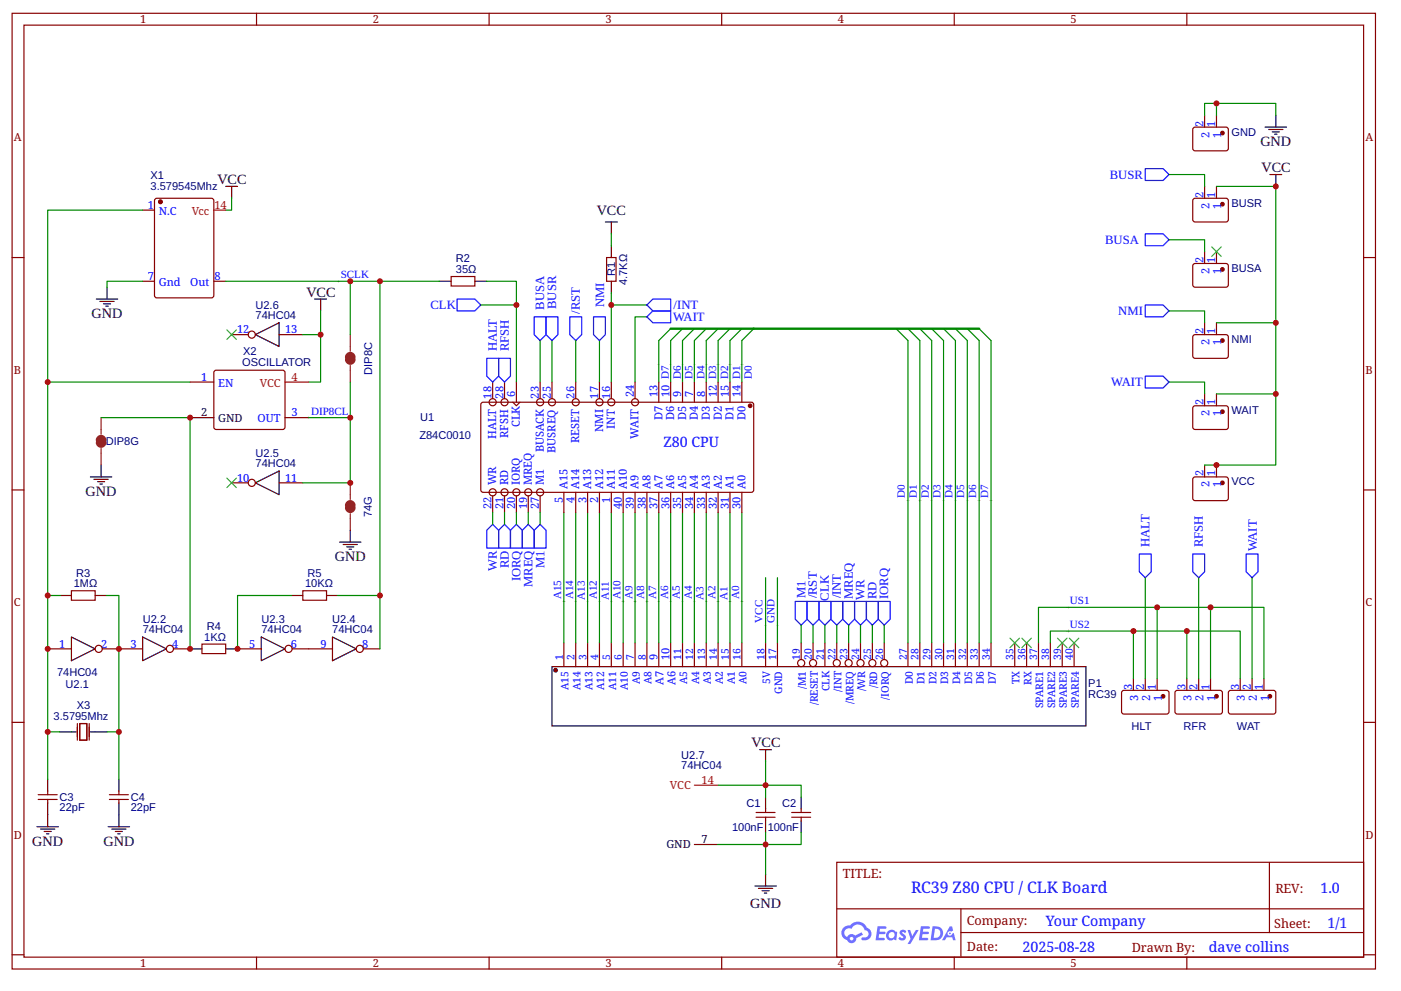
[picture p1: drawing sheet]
<svg xmlns="http://www.w3.org/2000/svg" width="297mm" height="210mm" viewBox="0 0 297 210" stroke-linecap="round" stroke-linejoin="round" font-family="sans-serif">
<g fill="none" stroke="#800" stroke-width=".25">
<path d="M2.6 2.8h289v202.8h-289zM5.1 5.3h284v197.8h-284zM54.4 2.8v2.5M103.7 2.8v2.5M153 2.8v2.5M202.3 2.8v2.5M251.6 2.8v2.5M2.6 54.6h2.5M289.1 54.6h2.5M2.6 104h2.5M289.1 104h2.5M2.6 153.3h2.5"/>
<path d="M289.1 153.3h2.5M177.4 182.9h111.7v20.2h-111.7zM177.4 192.8h111.6M203.7 197.9h85.3M203.7 192.8v10.1M269.1 183v14.9M2.6 202.6h2.5M54.4 203.1v2.5M103.7 203.1v2.5M153 203.1v2.5M202.3 203.1v2.5M251.6 203.1v2.5"/>
<path d="M289.1 202.6h2.5"/>
</g>
<g fill="#58f">
<path d="M190.9 197.4l.5-.2 .4 .1 .3 .3-.2 .4a.33 .33 0 0 0-.3-.3 .33 .33 0 0 0-.3 .2v.1a.85 .85 0 0 1 .7 .6 .85 .85 0 0 1-.3 .9h-.6l-.6-.4 .3-.3 .5 .2 .2-.1v-.1a.87 .87 0 0 1-.6-1.4z"/>
<path d="M192.4 197.3h.6l.4 1.3 .8-1.3h.6l-1.8 3h-.6l.7-1.1z"/>
<path d="M186.1 196.5h1.6l.2 .2-.1 .3-1.2 .1-.1 .6h1l.3 .2-.3 .3h-1.1l-.1 .8h1.2l.1 .2-.1 .3h-1.9z"/>
<path d="M195.2 196.5h1.7l.2 .2-.1 .3-1.2 .1-.1 .6h1l.3 .2-.3 .3h-1.1l-.1 .8h1.2l.1 .2-.1 .3h-1.9z"/>
<path d="M201.4 196.5h.5l.2 .9-.4 .3a.49 .49 0 0 0-.8 .1 .49 .49 0 0 0 .4 .7 .49 .49 0 0 0 .6-.4l.3-.2 .4 1.6h-.5l-.2-.6h-1.2l-.4 .6h-.6z"/>
<path d="M197.7 196.5l-.4 3h.9a1.5 1.5 0 0 0 1.8-1.5 1.5 1.5 0 0 0-1.8-1.5zM198.2 197.1a1.01 1.01 0 0 1 1.2 1.1 1.01 1.01 0 0 1-1.4 .8z"/>
<path d="M188.3 197.5a1.1 1.1 0 0 0-.3 1.6 1.1 1.1 0 0 0 1.6 .2l.4 .2 .2-1.6-.4-.3a1.01 1.01 0 0 0-1.5-.1zM188.3 198.4a.7 .7 0 0 1 1.4 0 .7 .7 0 0 1-1.4 0z"/>
<path d="M178.9 196.8a1.57 1.57 0 0 0 .7 2.7 1.01 1.01 0 0 0 1.2 .6 1.01 1.01 0 0 0 .8-1.1l1.4-.7-.3-.5-1.4 .7a1.02 1.02 0 0 0-1.7 .3 .99 .99 0 0 1-.5-1.4 .99 .99 0 0 1 1.4-.3 1.48 1.48 0 0 1 1.6-.9 1.48 1.48 0 0 1 1.3 1.2 .81 .81 0 0 1 .7 1 .81 .81 0 0 1-1.2 .5l-.3 .1v.3a1.39 1.39 0 0 0 2-.6 1.39 1.39 0 0 0-.8-1.9 2.18 2.18 0 0 0-3.7-.5l-.7 .2zM180.2 199.1a.38 .38 0 0 1 .7 0 .38 .38 0 0 1-.7 0z"/>
<circle cx="201.4" cy="198" r=".19"/>
</g>
<g fill="none" stroke="#080" stroke-width=".25">
<path d="M247.9 37h7.5v2.5M257.9 39.5h12.6v29M257.9 24.5v-2.6h12.6v2.6M257.9 21.9h-2.5v2.6M30.2 59.7h-7.5v1.2M30.2 44.6h-20.1v36.5M47.8 59.7h26.5M49.1 42.1v2.5h-1.3M80.6 59.7h-6.3v11.3M93.1 59.7h-12.5v66.6M103.2 59.7h6.3v5M129.6 49.6v2.5"/>
<path d="M247.9 50.9h7.5v2.5M64.2 71h3.8M68 66v15.1h-2.5M101.9 64.7h7.6v16.4M114.5 72.3v8.8M117 72.3v8.8M122.1 72.3v8.8M127.1 72.3v8.8M129.6 64.7h7.6M129.6 62.2v18.9M137.2 67.2h-2.6v13.9M142.2 69.7l-2.5 2.6v8.8"/>
<path d="M144.7 69.7l-2.5 2.6v8.8M147.2 69.7l-2.5 2.6v8.8M149.7 69.7l-2.5 2.6v8.8M152.3 69.7l-2.6 2.6v8.8M154.8 69.7l-2.5 2.6v8.8M157.3 69.7l-2.5 2.6v8.8M159.8 69.7l-2.5 2.6v8.8M190 69.7l2.5 2.6v64.1M192.5 69.7l2.5 2.6v64.1M195 69.7l2.5 2.6v64.1M197.5 69.7l2.6 2.6v64.1M200.1 69.7l2.5 2.6v64.1"/>
<path d="M202.6 69.7l2.5 2.6v64.1M205.1 69.7l2.5 2.6v64.1M207.6 69.7l2.5 2.6v64.1M247.9 66h7.5v2.5M257.9 68.5h12.6v15.1M21.4 88.6h18.9v49.1M40.3 81.1h-30.2v45.2M74.3 81.1v7.5h-8.8M74.3 88.6v13.8h-10.1M247.9 81.1h7.5v2.5M257.9 83.6h12.6v15.1h-15.1M104.5 108.7v2.5"/>
<path d="M107 108.7v2.5M109.5 108.7v2.5M112 108.7v2.5M114.5 108.7v2.5M119.5 108.7v27.7M122.1 108.7v27.7M124.6 108.7v27.7M127.1 108.7v27.7M129.6 108.7v27.7M132.1 108.7v27.7M134.6 108.7v27.7M137.2 108.7v27.7"/>
<path d="M139.7 108.7v27.7M142.2 108.7v27.7M144.7 108.7v27.7M147.2 108.7v27.7M149.7 108.7v27.7M152.3 108.7v27.7M154.8 108.7v27.7M157.3 108.7v27.7M12.6 126.3h-2.5v29h2.5M22.7 126.3h2.5v29h-2.5M61.7 126.3h-11.3v11.4M71.7 126.3h8.9v11.4"/>
<path d="M162.3 122.6v13.8M164.8 122.6v13.8M169.9 132.6v3.8M172.4 132.6v3.8M174.9 132.6v3.8M177.4 132.6v3.8M179.9 132.6v3.8M182.4 132.6v3.8M185 132.6v3.8M187.5 132.6v3.8M220.2 136.4v-7.5h25.1v15.1M222.7 136.4v-2.5h17.6v10.1"/>
<path d="M240.3 133.9h11.3v10.1M242.8 122.6v21.4M245.3 128.9h11.4v15.1M251.6 133.9h11.3v10.1M254.1 122.6v21.4M256.7 128.9h11.3v15.1M265.5 122.6v21.4M10.1 155.3v10M25.2 155.3v10M152.3 166.6h17.6v2.5M162.3 161.6v7.5M162.3 176.7v8.8"/>
<path d="M169.9 176.7v2.5h-17.6"/>
</g>
<g fill="none" stroke="#00f" stroke-width=".25">
<path d="M242.8 35.8h3.8l1.3 1.2-1.3 1.3h-3.8zM242.8 49.6h3.8l1.3 1.3-1.3 1.2h-3.8zM96.9 63.4h3.8l1.2 1.3-1.2 1.3h-3.8zM103.2 76h2.5v3.8l-1.2 1.3-1.3-1.3zM105.7 76h2.5v3.8l-1.2 1.3-1.3-1.3zM113.3 67.2h2.5v3.8l-1.3 1.3-1.2-1.3zM115.8 67.2h2.5v3.8l-1.3 1.3-1.2-1.3zM120.8 67.2h2.5v3.8l-1.2 1.3-1.3-1.3zM125.8 67.2h2.6v3.8l-1.3 1.3-1.3-1.3zM138.4 63.4h3.8v2.6h-3.8l-1.2-1.3zM138.4 66h3.8v2.5h-3.8l-1.2-1.3zM242.8 64.7h3.8l1.3 1.3-1.3 1.2h-3.8z"/>
<path d="M242.8 79.8h3.8l1.3 1.3-1.3 1.2h-3.8zM103.2 112.5l1.3-1.3 1.2 1.3v3.8h-2.5zM107 111.2l1.2 1.3v3.8h-2.5v-3.8zM108.2 112.5l1.3-1.3 1.2 1.3v3.8h-2.5zM112 111.2l1.3 1.3v3.8h-2.6v-3.8zM114.5 111.2l1.3 1.3v3.8h-2.5v-3.8zM241.6 117.5h2.5v3.8l-1.3 1.3-1.2-1.3zM252.9 117.5h2.5v3.8l-1.3 1.3-1.2-1.3zM264.2 117.5h2.5v3.8l-1.2 1.3-1.3-1.3zM168.6 127.6h2.5v3.8l-1.2 1.2-1.3-1.2zM171.1 127.6h2.5v3.8l-1.2 1.2-1.3-1.2zM173.6 127.6h2.6v3.8l-1.3 1.2-1.3-1.2z"/>
<path d="M176.2 127.6h2.5v3.8l-1.3 1.2-1.2-1.2zM178.7 127.6h2.5v3.8l-1.3 1.2-1.2-1.2zM181.2 127.6h2.5v3.8l-1.3 1.2-1.2-1.2zM183.7 127.6h2.5v3.8l-1.2 1.2-1.3-1.2zM186.2 127.6h2.5v3.8l-1.2 1.2-1.3-1.2z"/>
</g>
<g fill="none" stroke="#000" stroke-width=".25">
<path d="M47.8 39.5h2.6M49.1 39.5v2.6M268.2 27h4.6M269 27.5h3M269.2 37h2.6M269.7 28h1.6M270.2 28.5h.5M270.5 24.5v2.5M270.5 37v2.5M93.1 59.7h2.5M100.7 59.7h2.5M128.4 47.1h2.5"/>
<path d="M129.6 47.1v2.5M129.6 52.1v2.5M129.6 59.7v2.5M20.4 63.4h4.6M21.2 64h3M21.9 64.5h1.5M22.4 65h.5M22.7 60.9v2.5M54.1 71l5.1-2.5v5zM66.7 63.4h2.5M68 63.4v2.6M21.4 98.7v2.5"/>
<path d="M40.3 88.6h5M19.2 101.2h4.5M19.9 101.7h3M20.7 102.2h1.5M21.2 102.7h.5M54.1 102.4l5.1-2.5v5.1zM72 115h4.5M72.8 115.5h3M73.5 116h1.5M74 116.5h.5M74.3 112.5v2.5M12.6 126.3h2.5"/>
<path d="M15.1 135.1l5.1 2.6-5.1 2.5zM20.2 126.3h2.5M30.2 135.1l5.1 2.6-5.1 2.5zM40.3 137.7h2.5M47.8 137.7h2.6M55.4 135.1l5 2.6-5 2.5zM61.7 126.3h2.5M69.2 126.3h2.5M70.5 135.1l5 2.6-5 2.5zM12.6 155.3h3.5M19.2 155.3h3.5M117 141.4h113.2v12.6h-113.2z"/>
<path d="M161.1 159h2.5M162.3 159v2.6M7.8 175.4h4.6M8.6 175.9h3M9.4 176.4h1.5M9.9 176.9h.5M10.1 165.3v2.6M10.1 170.4v5M22.9 175.4h4.6M23.7 175.9h3M24.5 176.4h1.5M25 176.9h.5"/>
<path d="M25.2 165.3v2.6M25.2 170.4v5M147.2 179.2h5.1M162.3 169.1v2.5M162.3 174.1v2.6M169.9 169.1v2.5M169.9 174.1v2.6M160.1 188h4.5M160.8 188.5h3M161.6 189h1.5M162.1 189.5h.5M162.3 185.5v2.5"/>
</g>
<g fill="none" stroke="#800" stroke-width=".25">
<path d="M253.1 27h7.1l.2 .5v4.3l-.5 .2-6.8-.1-.2-.4v-4zM255.4 24.5v2.5M255.4 39.5v2.6M257.9 24.5v2.5M257.9 39.5v2.6M30.2 44.6h2.6M30.2 59.7h2.6M33 42.1h11.8l.5 .2v20.4l-.2 .4-11.8 .1-.5-.3v-20.3zM45.3 59.7h2.5M95.6 58.7h5.1v2h-5.1zM128.6 54.6h2v5.1h-2zM253.1 42.1h7.1l.2 .5v4.2l-.5 .3-6.8-.1-.2-.4v-4z"/>
<path d="M253.1 56h7.1l.2 .4v4.3l-.5 .2h-6.8l-.2-.5v-4zM255.4 53.4v2.5M257.9 53.4v2.5M45.6 78.6h14.6l.2 .4v11.9l-.5 .2h-14.3l-.3-.5v-11.6zM49.1 71h3.5M59.2 71h5M253.1 71.1h7.1l.2 .4v4.3l-.5 .2h-6.8l-.2-.5v-4zM255.4 68.5v2.5M257.9 68.5v2.5M40.3 81.1h5M60.4 88.6h5.1M102.2 85.4h57.4l.2 .4-.1 18.4-.4 .3-57.1-.1-.3-.4v-18.2z"/>
<path d="M104.5 81.1v3.5M107 81.1v3.5M108.7 85.3l.8 .8 .7-.8M109.5 81.1v4.2M114.5 81.1v3.5M117 81.1v3.5M122.1 81.1v3.5M127.1 81.1v3.5M129.6 81.1v3.5M134.6 81.1v3.5M139.7 81.1v4.2M142.2 81.1v4.2"/>
<path d="M144.7 81.1v4.2M147.2 81.1v4.2M149.7 81.1v4.2M152.3 81.1v4.2M154.8 81.1v4.2M157.3 81.1v4.2M253.1 86.2h7.1l.2 .4v4.3l-.5 .2h-6.8l-.2-.5v-4zM255.4 83.6v2.5M255.4 98.7v2.5M257.9 83.6v2.5M257.9 98.7v2.5M49.1 102.4h3.5"/>
<path d="M59.2 102.4h5M104.5 105.2v3.5M107 105.2v3.5M109.5 105.2v3.5M112 105.2v3.5M114.5 105.2v3.5M119.5 104.5v4.2M122.1 104.5v4.2M124.6 104.5v4.2M127.1 104.5v4.2M129.6 104.5v4.2M132.1 104.5v4.2"/>
<path d="M134.6 104.5v4.2M137.2 104.5v4.2M139.7 104.5v4.2M142.2 104.5v4.2M144.7 104.5v4.2M147.2 104.5v4.2M149.7 104.5v4.2M152.3 104.5v4.2M154.8 104.5v4.2M157.3 104.5v4.2M253.1 101.3h7.1l.2 .4v4.3l-.5 .2-6.8-.1-.2-.4v-4zM10.1 137.7h5"/>
<path d="M15.1 125.3h5.1v2h-5.1zM21.7 137.7h8.5M36.8 137.7h3.5M42.8 136.7h5v2h-5zM50.4 137.7h5M61.9 137.7h8.6M64.2 125.3h5v2h-5zM77 137.7h3.6M119.5 136.4v5M122.1 136.4v5M124.6 136.4v5M127.1 136.4v5"/>
<path d="M129.6 136.4v5M132.1 136.4v5M134.6 136.4v5M137.2 136.4v5M139.7 136.4v5M142.2 136.4v5M144.7 136.4v5M147.2 136.4v5M149.7 136.4v5M152.3 136.4v5M154.8 136.4v5M157.3 136.4v5"/>
<path d="M162.3 136.4v5M164.8 136.4v5M169.9 136.4v3.5M172.4 136.4v3.5M174.9 136.4v5M177.4 136.4v3.5M179.9 136.4v3.5M182.4 136.4v3.5M185 136.4v3.5M187.5 136.4v3.5M192.5 136.4v5M195 136.4v5"/>
<path d="M197.5 136.4v5M200.1 136.4v5M202.6 136.4v5M205.1 136.4v5M207.6 136.4v5M210.1 136.4v5M215.1 136.4v5M217.7 136.4v5M220.2 136.4v5M222.7 136.4v5M225.2 136.4v5M227.7 136.4v5"/>
<path d="M16.4 153.5v3.5M16.9 153.5h1.5v3.5h-1.5zM18.9 153.5v3.5M238 146.5h9.6l.3 .5-.1 4.3-.5 .2-9.3-.1-.2-.4v-4zM240.3 144v2.5M242.8 144v2.5M245.3 144v2.5M249.2 146.7l.4-.2h9.3l.3 .5-.1 4.3-.4 .2-9.3-.1-.3-.4zM251.6 144v2.5M254.1 144v2.5M256.7 144v2.5M260.5 146.7l.4-.2h9.3l.3 .5-.1 4.3-.4 .2-9.3-.1-.3-.4z"/>
<path d="M262.9 144v2.5M265.5 144v2.5M268 144v2.5M8.1 168.6h4M8.1 169.6h4M10.1 167.9v.7M10.1 169.6v.8M23.2 168.6h4M23.2 169.6h4M25.2 167.9v.7M25.2 169.6v.8M160.3 173.4h4"/>
<path d="M160.3 172.4h4M162.3 171.6v.8M162.3 173.4v.7M167.9 173.4h4M167.9 172.4h4M169.9 171.6v.8M169.9 173.4v.7"/>
<circle cx="53.4" cy="71" r=".75"/>
<circle cx="104.5" cy="85.3" r=".75"/>
<circle cx="107" cy="85.3" r=".75"/>
<circle cx="114.5" cy="85.3" r=".75"/>
<circle cx="117" cy="85.3" r=".76"/>
<circle cx="122.1" cy="85.3" r=".75"/>
<circle cx="127.1" cy="85.3" r=".75"/>
<circle cx="129.6" cy="85.3" r=".75"/>
<circle cx="134.6" cy="85.3" r=".75"/>
<circle cx="53.4" cy="102.4" r=".75"/>
<circle cx="104.5" cy="104.5" r=".75"/>
<circle cx="107" cy="104.5" r=".75"/>
<circle cx="109.5" cy="104.5" r=".76"/>
<circle cx="112" cy="104.5" r=".75"/>
<circle cx="114.5" cy="104.5" r=".75"/>
<circle cx="20.9" cy="137.7" r=".76"/>
<circle cx="36" cy="137.7" r=".75"/>
<circle cx="61.2" cy="137.7" r=".75"/>
<circle cx="76.3" cy="137.7" r=".75"/>
<circle cx="169.9" cy="140.7" r=".76"/>
<circle cx="172.4" cy="140.7" r=".75"/>
<circle cx="177.4" cy="140.7" r=".76"/>
<circle cx="179.9" cy="140.7" r=".75"/>
<circle cx="182.4" cy="140.7" r=".76"/>
<circle cx="185" cy="140.7" r=".75"/>
<circle cx="187.5" cy="140.7" r=".75"/>
</g>
<g fill="#000">
<path d="M71.7 59.4v.5zM71.5 59.7h.5z"/>
<path d="M139.7 77v.5zM139.4 77.3h.5z"/>
<path d="M142.2 77v.5zM141.9 77.3h.5z"/>
<path d="M144.7 77v.5zM144.5 77.3h.5z"/>
<path d="M147.2 77v.5zM147 77.3h.5z"/>
<path d="M149.7 77v.5zM149.5 77.3h.5z"/>
<path d="M152.3 77v.5zM152 77.3h.5z"/>
<path d="M154.8 77v.5zM154.5 77.3h.5z"/>
<path d="M157.3 77v.5zM157 77.3h.5z"/>
<path d="M65.5 88.4v.5zM65.2 88.6h.5z"/>
<path d="M192.5 106v.5zM192.3 106.2h.5z"/>
<path d="M195 106v.5zM194.8 106.2h.5z"/>
<path d="M197.5 106v.5zM197.3 106.2h.5z"/>
<path d="M200.1 106v.5zM199.8 106.2h.5z"/>
<path d="M202.6 106v.5zM202.3 106.2h.5z"/>
<path d="M205.1 106v.5zM204.8 106.2h.5z"/>
<path d="M207.6 106v.5zM207.3 106.2h.6z"/>
<path d="M210.1 106v.5zM209.9 106.2h.5z"/>
<path d="M119.5 127.3v.6zM119.3 127.6h.5z"/>
<path d="M122.1 127.3v.6zM121.8 127.6h.5z"/>
<path d="M124.6 127.3v.6zM124.3 127.6h.5z"/>
<path d="M127.1 127.3v.6zM126.8 127.6h.5z"/>
<path d="M129.6 127.3v.6zM129.4 127.6h.5z"/>
<path d="M132.1 127.3v.6zM131.9 127.6h.5z"/>
<path d="M134.6 127.3v.6zM134.4 127.6h.5z"/>
<path d="M137.2 127.3v.6zM136.9 127.6h.5z"/>
<path d="M139.7 127.3v.6zM139.4 127.6h.5z"/>
<path d="M142.2 127.3v.6zM141.9 127.6h.5z"/>
<path d="M144.7 127.3v.6zM144.5 127.6h.5z"/>
<path d="M147.2 127.3v.6zM147 127.6h.5z"/>
<path d="M149.7 127.3v.6zM149.5 127.6h.5z"/>
<path d="M152.3 127.3v.6zM152 127.6h.5z"/>
<path d="M154.8 127.3v.6zM154.5 127.6h.5z"/>
<path d="M157.3 127.3v.6zM157 127.6h.5z"/>
<path d="M162.3 132.4v.5zM162.1 132.6h.5z"/>
<path d="M164.8 132.4v.5zM164.6 132.6h.5z"/>
<path d="M226.5 128.6v.5zM226.2 128.9h.5z"/>
<path d="M226.5 133.6v.5zM226.2 133.9h.5z"/>
</g>
<g fill="#800" stroke="#800" stroke-width=".25">
<circle cx="159" cy="86.1" r=".38"/>
<circle cx="259.2" cy="72.3" r=".38"/>
<circle cx="259.2" cy="87.3" r=".38"/>
<circle cx="259.2" cy="43.3" r=".38"/>
<circle cx="259.2" cy="28.2" r=".38"/>
<circle cx="259.2" cy="102.4" r=".38"/>
<circle cx="246.6" cy="147.7" r=".38"/>
<circle cx="257.9" cy="147.7" r=".38"/>
<circle cx="259.2" cy="57.2" r=".38"/>
<circle cx="269.2" cy="147.7" r=".38"/>
<circle cx="34" cy="42.8" r=".38"/>
</g>
<circle cx="117.8" cy="142.2" r=".38" fill="#000" stroke="#000" stroke-width=".25"/>
<g fill="#000" stroke="#3c3" stroke-width=".25">
<path d="M256.9 52.4l2 2zM258.9 52.4l-2 2z"/>
<path d="M48.1 70l2 2zM50.1 70l-2 2z"/>
<path d="M48.1 101.4l2 2.1zM50.1 101.4l-2 2.1z"/>
<path d="M214.1 135.4l2.1 2zM216.2 135.4l-2.1 2z"/>
<path d="M216.7 135.4l2 2zM218.7 135.4l-2 2z"/>
<path d="M224.2 135.4l2 2zM226.2 135.4l-2 2z"/>
<path d="M226.7 135.4l2 2zM228.7 135.4l-2 2z"/>
</g>
<path d="M142.2 69.7h65.4" fill="none" stroke="#080" stroke-width=".5"/>
<path d="M45.3 44.6h2.5M60.4 81.1h5.1M147.2 166.6h5.1" fill="none" stroke="#f00" stroke-width=".25"/>
<path d="M73.8 76.3a.5 .5 0 0 0 .5 .5 .5 .5 0 0 0 .5-.5M73.8 75.8a.5 .5 0 0 1 .5-.5 .5 .5 0 0 1 .5 .5M20.9 93.9a.5 .5 0 0 0 .5 .5 .5 .5 0 0 0 .5-.5M20.9 93.4a.5 .5 0 0 1 .5-.5 .5 .5 0 0 1 .5 .5M73.8 107.7a.5 .5 0 0 0 .5 .5 .5 .5 0 0 0 .5-.5M73.8 107.2a.5 .5 0 0 1 .5-.5 .5 .5 0 0 1 .5 .5" fill="none" stroke="#8d2323" stroke-width="1.3"/>
<path d="M74.3 71v3.5M74.3 77.5v3.6M21.4 88.6v3.5M21.4 95.1v3.6M74.3 102.4v3.6M74.3 109v3.5" fill="none" stroke="#8d2323" stroke-width=".25"/>
<g fill="#c00">
<circle cx="129.6" cy="64.7" r=".63"/>
<circle cx="257.9" cy="98.7" r=".63"/>
<circle cx="270.5" cy="83.6" r=".63"/>
<circle cx="270.5" cy="68.5" r=".63"/>
<circle cx="240.3" cy="133.9" r=".63"/>
<circle cx="245.3" cy="128.9" r=".63"/>
<circle cx="270.5" cy="39.5" r=".63"/>
<circle cx="256.7" cy="128.9" r=".63"/>
<circle cx="251.6" cy="133.9" r=".63"/>
<circle cx="109.5" cy="64.7" r=".63"/>
<circle cx="162.3" cy="166.6" r=".63"/>
<circle cx="162.3" cy="179.2" r=".63"/>
<circle cx="25.2" cy="137.7" r=".63"/>
<circle cx="50.4" cy="137.7" r=".63"/>
<circle cx="80.6" cy="126.3" r=".63"/>
<circle cx="10.1" cy="126.3" r=".63"/>
<circle cx="10.1" cy="81.1" r=".63"/>
<circle cx="80.6" cy="59.7" r=".63"/>
<circle cx="40.3" cy="137.7" r=".63"/>
<circle cx="74.3" cy="59.7" r=".63"/>
<circle cx="40.3" cy="88.6" r=".63"/>
<circle cx="74.3" cy="88.6" r=".63"/>
<circle cx="68" cy="71" r=".63"/>
<circle cx="74.3" cy="102.4" r=".63"/>
<circle cx="10.1" cy="137.7" r=".63"/>
<circle cx="10.1" cy="155.3" r=".63"/>
<circle cx="25.2" cy="155.3" r=".63"/>
<circle cx="257.9" cy="21.9" r=".63"/>
</g>
<text font-size="3.4" fill="#00f" x="193.2" y="189.4">RC39 Z80 CPU / CLK Board</text>
<g font-size="3">
<text x="267.2" y="31">GND</text>
<text x="46.1" y="39">VCC</text>
<text x="267.5" y="36.5">VCC</text>
<text x="126.5" y="45.6">VCC</text>
<text x="65" y="62.9">VCC</text>
<text x="19.4" y="67.5">GND</text>
<text x="18.2" y="105.2">GND</text>
<text x="71" y="119">GND</text>
<text x="159.3" y="158.5">VCC</text>
<text x="6.8" y="179.4">GND</text>
<text x="21.9" y="179.4">GND</text>
<text x="159" y="192.7">GND</text>
</g>
<g font-size="3" fill="#00f">
<text x="140.6" y="94.8">Z80 CPU</text>
<text x="280" y="189.6">1.0</text>
<text x="221.8" y="196.4">Your Company</text>
<text x="281.5" y="196.9">1/1</text>
<text x="216.8" y="201.9">2025-08-28</text>
<text x="256.3" y="201.9">dave collins</text>
</g>
<g font-size="2.7" fill="#00f">
<text x="235.3" y="37.9">BUSR</text>
<text x="234.3" y="51.8">BUSA</text>
<text x="91.3" y="65.6">CLK</text>
<text x="115.4" y="65.7" transform="rotate(-90 115.4 65.7)">BUSA</text>
<text x="117.9" y="65.6" transform="rotate(-90 117.9 65.6)">BUSR</text>
<text x="128.1" y="65.2" transform="rotate(-90 128.1 65.2)">NMI</text>
<text x="142.8" y="65.6">/INT</text>
<text x="122.9" y="66.6" transform="rotate(-90 122.9 66.6)">/RST</text>
<text x="142.7" y="68.2">WAIT</text>
<text x="237.1" y="66.9">NMI</text>
<text x="105.3" y="74.5" transform="rotate(-90 105.3 74.5)">HALT</text>
<text x="107.8" y="74.5" transform="rotate(-90 107.8 74.5)">RFSH</text>
<text x="235.6" y="81.9">WAIT</text>
<text x="243.7" y="116.1" transform="rotate(-90 243.7 116.1)">HALT</text>
<text x="255" y="116.1" transform="rotate(-90 255 116.1)">RFSH</text>
<text x="266.5" y="116.9" transform="rotate(-90 266.5 116.9)">WAIT</text>
<text x="105.4" y="121.1" transform="rotate(-90 105.4 121.1)">WR</text>
<text x="107.9" y="120.5" transform="rotate(-90 107.9 120.5)">RD</text>
<text x="110.4" y="123.3" transform="rotate(-90 110.4 123.3)">IORQ</text>
<text x="112.9" y="124.5" transform="rotate(-90 112.9 124.5)">MREQ</text>
<text x="115.4" y="120.5" transform="rotate(-90 115.4 120.5)">M1</text>
<text x="170.8" y="126.9" transform="rotate(-90 170.8 126.9)">M1</text>
<text x="173.2" y="127" transform="rotate(-90 173.2 127)">/RST</text>
<text x="175.7" y="127.4" transform="rotate(-90 175.7 127.4)">CLK</text>
<text x="178.3" y="127" transform="rotate(-90 178.3 127)">/INT</text>
<text x="180.8" y="127.1" transform="rotate(-90 180.8 127.1)">MREQ</text>
<text x="183.3" y="127.2" transform="rotate(-90 183.3 127.2)">WR</text>
<text x="185.8" y="127.1" transform="rotate(-90 185.8 127.1)">RD</text>
<text x="188.3" y="127.1" transform="rotate(-90 188.3 127.1)">IORQ</text>
</g>
<g font-size="2.7" fill="#800">
<text x="178.7" y="186.2">TITLE:</text>
<text x="270.4" y="189.6">REV:</text>
<text x="205" y="196.3">Company:</text>
<text x="270.1" y="196.8">Sheet:</text>
<text x="205" y="201.8">Date:</text>
<text x="240" y="201.9">Drawn By:</text>
</g>
<g font-size="2.3" fill="#800">
<text x="29.7" y="5">1</text>
<text x="79" y="5">2</text>
<text x="128.4" y="5">3</text>
<text x="177.7" y="5">4</text>
<text x="227" y="5">5</text>
<text x="2.9" y="30">A</text>
<text x="289.5" y="30">A</text>
<text x="2.9" y="79.3">B</text>
<text x="289.5" y="79.3">B</text>
<text x="2.9" y="128.6">C</text>
<text x="289.5" y="128.6">C</text>
<text x="2.9" y="177.9">D</text>
<text x="289.5" y="177.9">D</text>
<text x="29.7" y="205.2">1</text>
<text x="79" y="205.2">2</text>
<text x="128.4" y="205.2">3</text>
<text x="177.7" y="205.2">4</text>
<text x="227" y="205.2">5</text>
</g>
<g font-size="2.3" fill="#00f">
<text x="255.1" y="26.8" transform="rotate(-90 255.1 26.8)">2</text>
<text x="256.4" y="29.2" transform="rotate(-90 256.4 29.2)">2</text>
<text x="257.7" y="26.8" transform="rotate(-90 257.7 26.8)">1</text>
<text x="258.9" y="29.2" transform="rotate(-90 258.9 29.2)">1</text>
<text x="255.1" y="41.9" transform="rotate(-90 255.1 41.9)">2</text>
<text x="257.7" y="41.9" transform="rotate(-90 257.7 41.9)">1</text>
<text x="31.3" y="44.3">1</text>
<text x="33.7" y="45.6">N.C</text>
<text x="256.4" y="44.3" transform="rotate(-90 256.4 44.3)">2</text>
<text x="258.9" y="44.3" transform="rotate(-90 258.9 44.3)">1</text>
<text x="31.3" y="59.4">7</text>
<text x="45.5" y="59.4">8</text>
<text x="72.3" y="59">SCLK</text>
<text x="255.1" y="55.8" transform="rotate(-90 255.1 55.8)">2</text>
<text x="256.4" y="58.1" transform="rotate(-90 256.4 58.1)">2</text>
<text x="257.7" y="55.8" transform="rotate(-90 257.7 55.8)">1</text>
<text x="258.9" y="58.1" transform="rotate(-90 258.9 58.1)">1</text>
<text x="33.7" y="60.7">Gnd</text>
<text x="40.3" y="60.7">Out</text>
<text x="50.3" y="70.7">12</text>
<text x="60.4" y="70.7">13</text>
<text x="255.1" y="70.9" transform="rotate(-90 255.1 70.9)">2</text>
<text x="257.7" y="70.9" transform="rotate(-90 257.7 70.9)">1</text>
<text x="256.4" y="73.2" transform="rotate(-90 256.4 73.2)">2</text>
<text x="258.9" y="73.2" transform="rotate(-90 258.9 73.2)">1</text>
<text x="42.6" y="80.8">1</text>
<text x="46.3" y="82.1">EN</text>
<text x="144.3" y="80.5" transform="rotate(-90 144.3 80.5)">D6</text>
<text x="146.8" y="80.5" transform="rotate(-90 146.8 80.5)">D5</text>
<text x="149.4" y="80.5" transform="rotate(-90 149.4 80.5)">D4</text>
<text x="159.4" y="80.5" transform="rotate(-90 159.4 80.5)">D0</text>
<text x="54.6" y="89.6">OUT</text>
<text x="61.8" y="88.4">3</text>
<text x="66" y="88">DIP8CL</text>
<text x="104.2" y="84.6" transform="rotate(-90 104.2 84.6)">18</text>
<text x="106.7" y="84.6" transform="rotate(-90 106.7 84.6)">28</text>
<text x="109.2" y="84.3" transform="rotate(-90 109.2 84.3)">6</text>
<text x="114.3" y="84.6" transform="rotate(-90 114.3 84.6)">23</text>
<text x="116.8" y="84.6" transform="rotate(-90 116.8 84.6)">25</text>
<text x="121.8" y="84.6" transform="rotate(-90 121.8 84.6)">26</text>
<text x="126.8" y="84.6" transform="rotate(-90 126.8 84.6)">17</text>
<text x="129.4" y="84.6" transform="rotate(-90 129.4 84.6)">16</text>
<text x="134.4" y="84.3" transform="rotate(-90 134.4 84.3)">24</text>
<text x="139.4" y="84.3" transform="rotate(-90 139.4 84.3)">13</text>
<text x="140.4" y="89.1" transform="rotate(-90 140.4 89.1)">D7</text>
<text x="141.9" y="84.3" transform="rotate(-90 141.9 84.3)">10 D7</text>
<text x="142.9" y="89.1" transform="rotate(-90 142.9 89.1)">D6</text>
<text x="144.5" y="84.3" transform="rotate(-90 144.5 84.3)">9</text>
<text x="145.5" y="89.1" transform="rotate(-90 145.5 89.1)">D5</text>
<text x="147" y="84.3" transform="rotate(-90 147 84.3)">7</text>
<text x="148" y="89.1" transform="rotate(-90 148 89.1)">D4</text>
<text x="149.5" y="84.3" transform="rotate(-90 149.5 84.3)">8</text>
<text x="150.5" y="89.1" transform="rotate(-90 150.5 89.1)">D3</text>
<text x="152" y="84.3" transform="rotate(-90 152 84.3)">12 D3</text>
<text x="153" y="89.1" transform="rotate(-90 153 89.1)">D2</text>
<text x="154.5" y="84.3" transform="rotate(-90 154.5 84.3)">15 D2</text>
<text x="155.5" y="89.1" transform="rotate(-90 155.5 89.1)">D1</text>
<text x="157" y="84.3" transform="rotate(-90 157 84.3)">14 D1</text>
<text x="158" y="89.1" transform="rotate(-90 158 89.1)">D0</text>
<text x="255.1" y="86" transform="rotate(-90 255.1 86)">2</text>
<text x="256.4" y="88.3" transform="rotate(-90 256.4 88.3)">2</text>
<text x="257.7" y="86" transform="rotate(-90 257.7 86)">1</text>
<text x="258.9" y="88.3" transform="rotate(-90 258.9 88.3)">1</text>
<text x="105.2" y="93.1" transform="rotate(-90 105.2 93.1)">HALT</text>
<text x="107.7" y="92.9" transform="rotate(-90 107.7 92.9)">RFSH</text>
<text x="110.2" y="90.6" transform="rotate(-90 110.2 90.6)">CLK</text>
<text x="115.3" y="96" transform="rotate(-90 115.3 96)">BUSACK</text>
<text x="122.8" y="94" transform="rotate(-90 122.8 94)">RESET</text>
<text x="127.9" y="91.7" transform="rotate(-90 127.9 91.7)">NMI</text>
<text x="130.4" y="90.9" transform="rotate(-90 130.4 90.9)">INT</text>
<text x="135.4" y="93.1" transform="rotate(-90 135.4 93.1)">WAIT</text>
<text x="117.8" y="96.1" transform="rotate(-90 117.8 96.1)">BUSREQ</text>
<text x="255.1" y="101.1" transform="rotate(-90 255.1 101.1)">2</text>
<text x="257.7" y="101.1" transform="rotate(-90 257.7 101.1)">1</text>
<text x="50.3" y="102.2">10</text>
<text x="60.4" y="102.2">11</text>
<text x="105.2" y="102.9" transform="rotate(-90 105.2 102.9)">WR</text>
<text x="107.7" y="102.9" transform="rotate(-90 107.7 102.9)">RD</text>
<text x="110.2" y="102.9" transform="rotate(-90 110.2 102.9)">IORQ</text>
<text x="112.8" y="102.9" transform="rotate(-90 112.8 102.9)">MREQ</text>
<text x="115.3" y="102.9" transform="rotate(-90 115.3 102.9)">M1</text>
<text x="119.3" y="106.8" transform="rotate(-90 119.3 106.8)">5</text>
<text x="120.3" y="103.7" transform="rotate(-90 120.3 103.7)">A15</text>
<text x="121.8" y="106.8" transform="rotate(-90 121.8 106.8)">4</text>
<text x="122.8" y="103.7" transform="rotate(-90 122.8 103.7)">A14</text>
<text x="124.3" y="106.8" transform="rotate(-90 124.3 106.8)">3</text>
<text x="125.3" y="103.7" transform="rotate(-90 125.3 103.7)">A13</text>
<text x="126.8" y="106.8" transform="rotate(-90 126.8 106.8)">2</text>
<text x="127.9" y="103.7" transform="rotate(-90 127.9 103.7)">A12</text>
<text x="129.4" y="106.8" transform="rotate(-90 129.4 106.8)">1</text>
<text x="130.4" y="103.7" transform="rotate(-90 130.4 103.7)">A11</text>
<text x="132.9" y="103.7" transform="rotate(-90 132.9 103.7)">A10</text>
<text x="135.4" y="103.7" transform="rotate(-90 135.4 103.7)">A9</text>
<text x="137.9" y="103.7" transform="rotate(-90 137.9 103.7)">A8</text>
<text x="140.4" y="103.7" transform="rotate(-90 140.4 103.7)">A7</text>
<text x="142.9" y="103.7" transform="rotate(-90 142.9 103.7)">A6</text>
<text x="145.5" y="103.7" transform="rotate(-90 145.5 103.7)">A5</text>
<text x="148" y="103.7" transform="rotate(-90 148 103.7)">A4</text>
<text x="150.5" y="103.7" transform="rotate(-90 150.5 103.7)">A3</text>
<text x="153" y="103.7" transform="rotate(-90 153 103.7)">A2</text>
<text x="155.5" y="103.7" transform="rotate(-90 155.5 103.7)">A1</text>
<text x="158" y="103.7" transform="rotate(-90 158 103.7)">A0</text>
<text x="191.9" y="105.7" transform="rotate(-90 191.9 105.7)">D0</text>
<text x="194.4" y="105.7" transform="rotate(-90 194.4 105.7)">D1</text>
<text x="196.9" y="105.7" transform="rotate(-90 196.9 105.7)">D2</text>
<text x="199.4" y="105.7" transform="rotate(-90 199.4 105.7)">D3</text>
<text x="201.9" y="105.7" transform="rotate(-90 201.9 105.7)">D4</text>
<text x="204.5" y="105.7" transform="rotate(-90 204.5 105.7)">D5</text>
<text x="207" y="105.7" transform="rotate(-90 207 105.7)">D6</text>
<text x="209.5" y="105.7" transform="rotate(-90 209.5 105.7)">D7</text>
<text x="256.4" y="103.4" transform="rotate(-90 256.4 103.4)">2</text>
<text x="258.9" y="103.4" transform="rotate(-90 258.9 103.4)">1</text>
<text x="104.2" y="108.1" transform="rotate(-90 104.2 108.1)">22</text>
<text x="106.7" y="108.1" transform="rotate(-90 106.7 108.1)">21</text>
<text x="109.2" y="108.1" transform="rotate(-90 109.2 108.1)">20</text>
<text x="111.7" y="108.1" transform="rotate(-90 111.7 108.1)">19</text>
<text x="114.3" y="108.1" transform="rotate(-90 114.3 108.1)">27</text>
<text x="131.9" y="108.1" transform="rotate(-90 131.9 108.1)">40</text>
<text x="134.4" y="108.1" transform="rotate(-90 134.4 108.1)">39</text>
<text x="136.9" y="108.1" transform="rotate(-90 136.9 108.1)">38</text>
<text x="139.4" y="108.1" transform="rotate(-90 139.4 108.1)">37</text>
<text x="141.9" y="108.1" transform="rotate(-90 141.9 108.1)">36</text>
<text x="144.5" y="108.1" transform="rotate(-90 144.5 108.1)">35</text>
<text x="147" y="108.1" transform="rotate(-90 147 108.1)">34</text>
<text x="149.5" y="108.1" transform="rotate(-90 149.5 108.1)">33</text>
<text x="152" y="108.1" transform="rotate(-90 152 108.1)">32</text>
<text x="154.5" y="108.1" transform="rotate(-90 154.5 108.1)">31</text>
<text x="157" y="108.1" transform="rotate(-90 157 108.1)">30</text>
<text x="119" y="127.2" transform="rotate(-90 119 127.2)">A15</text>
<text x="121.5" y="127.2" transform="rotate(-90 121.5 127.2)">A14</text>
<text x="124" y="127.3" transform="rotate(-90 124 127.3)">A13</text>
<text x="126.5" y="127.2" transform="rotate(-90 126.5 127.2)">A12</text>
<text x="129.1" y="127.3" transform="rotate(-90 129.1 127.3)">A11</text>
<text x="131.6" y="127.2" transform="rotate(-90 131.6 127.2)">A10</text>
<text x="134.1" y="127.2" transform="rotate(-90 134.1 127.2)">A9</text>
<text x="136.6" y="127.2" transform="rotate(-90 136.6 127.2)">A8</text>
<text x="139.1" y="127.2" transform="rotate(-90 139.1 127.2)">A7</text>
<text x="141.6" y="127.2" transform="rotate(-90 141.6 127.2)">A6</text>
<text x="144.2" y="127.2" transform="rotate(-90 144.2 127.2)">A5</text>
<text x="146.7" y="127.2" transform="rotate(-90 146.7 127.2)">A4</text>
<text x="149.2" y="127.3" transform="rotate(-90 149.2 127.3)">A3</text>
<text x="151.7" y="127.2" transform="rotate(-90 151.7 127.2)">A2</text>
<text x="154.2" y="127.3" transform="rotate(-90 154.2 127.3)">A1</text>
<text x="156.7" y="127.2" transform="rotate(-90 156.7 127.2)">A0</text>
<text x="226.9" y="128.2">US1</text>
<text x="12.6" y="137.4">1</text>
<text x="21.4" y="137.4">2</text>
<text x="27.7" y="137.4">3</text>
<text x="36.5" y="137.4">4</text>
<text x="52.8" y="137.4">5</text>
<text x="61.7" y="137.4">6</text>
<text x="67.9" y="137.4">9</text>
<text x="76.8" y="137.4">8</text>
<text x="161.7" y="132.1" transform="rotate(-90 161.7 132.1)">VCC</text>
<text x="164.2" y="132.1" transform="rotate(-90 164.2 132.1)">GND</text>
<text x="226.9" y="133.3">US2</text>
<text x="139.4" y="140.1" transform="rotate(-90 139.4 140.1)">9</text>
<text x="141.9" y="140.1" transform="rotate(-90 141.9 140.1)">10</text>
<text x="140.7" y="145.3" transform="rotate(-90 140.7 145.3)">A7</text>
<text x="143.2" y="145.3" transform="rotate(-90 143.2 145.3)">A6</text>
<text x="240.1" y="146.3" transform="rotate(-90 240.1 146.3)">3</text>
<text x="241.3" y="148.7" transform="rotate(-90 241.3 148.7)">3</text>
<text x="242.6" y="146.3" transform="rotate(-90 242.6 146.3)">2</text>
<text x="243.8" y="148.7" transform="rotate(-90 243.8 148.7)">2</text>
<text x="245.1" y="146.3" transform="rotate(-90 245.1 146.3)">1</text>
<text x="246.3" y="148.7" transform="rotate(-90 246.3 148.7)">1</text>
<text x="251.4" y="146.3" transform="rotate(-90 251.4 146.3)">3</text>
<text x="252.6" y="148.7" transform="rotate(-90 252.6 148.7)">3</text>
<text x="253.9" y="146.3" transform="rotate(-90 253.9 146.3)">2</text>
<text x="255.1" y="148.7" transform="rotate(-90 255.1 148.7)">2</text>
<text x="256.4" y="146.3" transform="rotate(-90 256.4 146.3)">1</text>
<text x="257.7" y="148.7" transform="rotate(-90 257.7 148.7)">1</text>
<text x="262.7" y="146.3" transform="rotate(-90 262.7 146.3)">3</text>
<text x="264" y="148.7" transform="rotate(-90 264 148.7)">3</text>
<text x="265.2" y="146.3" transform="rotate(-90 265.2 146.3)">2</text>
<text x="266.5" y="148.7" transform="rotate(-90 266.5 148.7)">2</text>
<text x="267.7" y="146.3" transform="rotate(-90 267.7 146.3)">1</text>
<text x="269" y="148.7" transform="rotate(-90 269 148.7)">1</text>
</g>
<g font-size="2.3" fill="#000080">
<text x="261.1" y="28.8">GND</text>
<text x="31.9" y="40.3">3.579545Mhz</text>
<text x="31.9" y="38">X1</text>
<text x="261.1" y="43.9">BUSR</text>
<text x="96.7" y="57.9">35Ω</text>
<text x="96.7" y="55.7">R2</text>
<text x="130.4" y="58.7" transform="rotate(-90 130.4 58.7)">R1</text>
<text x="261.1" y="57.7">BUSA</text>
<text x="54.2" y="65.5">U2.6</text>
<text x="133" y="60.5" transform="rotate(-90 133 60.5)">4.7KΩ</text>
<text x="54.2" y="67.7">74HC04</text>
<text x="51.4" y="77.7">OSCILLATOR</text>
<text x="51.5" y="75.4">X2</text>
<text x="261.1" y="72.8">NMI</text>
<text x="78.9" y="79.5" transform="rotate(-90 78.9 79.5)">DIP8C</text>
<text x="89.1" y="89.4">U1</text>
<text x="261.1" y="87.9">WAIT</text>
<text x="22.4" y="94.4">DIP8G</text>
<text x="88.9" y="93.2">Z84C0010</text>
<text x="54.2" y="99.2">74HC04</text>
<text x="54.2" y="96.9">U2.5</text>
<text x="261.1" y="103">VCC</text>
<text x="78.8" y="109.7" transform="rotate(-90 78.8 109.7)">74G</text>
<text x="15.6" y="124.6">1MΩ</text>
<text x="16.2" y="122.3">R3</text>
<text x="64.7" y="124.6">10KΩ</text>
<text x="65.2" y="122.3">R5</text>
<text x="30.3" y="134.4">74HC04</text>
<text x="30.3" y="132.1">U2.2</text>
<text x="43.3" y="135.9">1KΩ</text>
<text x="43.8" y="133.6">R4</text>
<text x="55.4" y="134.4">74HC04</text>
<text x="55.4" y="132.1">U2.3</text>
<text x="70.5" y="134.4">74HC04</text>
<text x="70.5" y="132.1">U2.4</text>
<text x="12.1" y="143.5">74HC04</text>
<text x="13.9" y="146">U2.1</text>
<text x="230.7" y="148.1">RC39</text>
<text x="230.7" y="145.8">P1</text>
<text x="11.4" y="152.8">3.5795Mhz</text>
<text x="16.3" y="150.4">X3</text>
<text x="239.9" y="154.9">HLT</text>
<text x="250.9" y="154.9">RFR</text>
<text x="262.3" y="154.9">WAT</text>
<text x="144.4" y="161">U2.7</text>
<text x="144.4" y="163.3">74HC04</text>
<text x="12.6" y="172.1">22pF</text>
<text x="12.6" y="169.9">C3</text>
<text x="27.7" y="172.1">22pF</text>
<text x="27.7" y="169.9">C4</text>
<text x="158.3" y="171.2">C1</text>
<text x="165.8" y="171.2">C2</text>
<text x="155.2" y="176.2">100nF</text>
<text x="162.8" y="176.2">100nF</text>
</g>
<g font-size="2.3" fill="#f00">
<text x="40.6" y="45.6">Vcc</text>
<text x="45.5" y="44.3">14</text>
<text x="55.1" y="82.1">VCC</text>
<text x="61.8" y="80.8">4</text>
<text x="142" y="167.4">VCC</text>
<text x="148.7" y="166.3">14</text>
</g>
<g font-size="2.3">
<text x="42.6" y="88.4">2</text>
<text x="46.3" y="89.6">GND</text>
<text x="141.3" y="179.9">GND</text>
<text x="148.7" y="178.9">7</text>
</g>
<g font-size="2.2" fill="#00f">
<text x="119.3" y="140.1" transform="rotate(-90 119.3 140.1)">1</text>
<text x="121.8" y="140.1" transform="rotate(-90 121.8 140.1)">2</text>
<text x="124.3" y="140.1" transform="rotate(-90 124.3 140.1)">3</text>
<text x="126.8" y="140.1" transform="rotate(-90 126.8 140.1)">4</text>
<text x="129.4" y="140.1" transform="rotate(-90 129.4 140.1)">5</text>
<text x="131.9" y="140.1" transform="rotate(-90 131.9 140.1)">6</text>
<text x="134.4" y="140.1" transform="rotate(-90 134.4 140.1)">7</text>
<text x="136.9" y="140.1" transform="rotate(-90 136.9 140.1)">8</text>
<text x="144.5" y="140.1" transform="rotate(-90 144.5 140.1)">11</text>
<text x="147" y="140.1" transform="rotate(-90 147 140.1)">12</text>
<text x="149.5" y="140.1" transform="rotate(-90 149.5 140.1)">13</text>
<text x="152" y="140.1" transform="rotate(-90 152 140.1)">14</text>
<text x="154.5" y="140.1" transform="rotate(-90 154.5 140.1)">15</text>
<text x="157" y="140.1" transform="rotate(-90 157 140.1)">16</text>
<text x="162.1" y="140.1" transform="rotate(-90 162.1 140.1)">18</text>
<text x="164.6" y="140.1" transform="rotate(-90 164.6 140.1)">17</text>
<text x="169.6" y="140.1" transform="rotate(-90 169.6 140.1)">19</text>
<text x="172.1" y="140.1" transform="rotate(-90 172.1 140.1)">20</text>
<text x="174.6" y="140.1" transform="rotate(-90 174.6 140.1)">21</text>
<text x="177.2" y="140.1" transform="rotate(-90 177.2 140.1)">22</text>
<text x="179.7" y="140.1" transform="rotate(-90 179.7 140.1)">23</text>
<text x="182.2" y="140.1" transform="rotate(-90 182.2 140.1)">24</text>
<text x="184.7" y="140.1" transform="rotate(-90 184.7 140.1)">25</text>
<text x="187.2" y="140.1" transform="rotate(-90 187.2 140.1)">26</text>
<text x="192.3" y="140.1" transform="rotate(-90 192.3 140.1)">27</text>
<text x="194.8" y="140.1" transform="rotate(-90 194.8 140.1)">28</text>
<text x="197.3" y="140.1" transform="rotate(-90 197.3 140.1)">29</text>
<text x="199.8" y="140.1" transform="rotate(-90 199.8 140.1)">30</text>
<text x="202.3" y="140.1" transform="rotate(-90 202.3 140.1)">31</text>
<text x="204.8" y="140.1" transform="rotate(-90 204.8 140.1)">32</text>
<text x="207.3" y="140.1" transform="rotate(-90 207.3 140.1)">33</text>
<text x="209.9" y="140.1" transform="rotate(-90 209.9 140.1)">34</text>
<text x="214.9" y="140.1" transform="rotate(-90 214.9 140.1)">35</text>
<text x="217.4" y="140.1" transform="rotate(-90 217.4 140.1)">36</text>
<text x="219.9" y="140.1" transform="rotate(-90 219.9 140.1)">37</text>
<text x="222.4" y="140.1" transform="rotate(-90 222.4 140.1)">38</text>
<text x="225" y="140.1" transform="rotate(-90 225 140.1)">39</text>
<text x="227.5" y="140.1" transform="rotate(-90 227.5 140.1)">40</text>
<text x="120.6" y="146.3" transform="rotate(-90 120.6 146.3)">A15</text>
<text x="123.1" y="146.3" transform="rotate(-90 123.1 146.3)">A14</text>
<text x="125.6" y="146.3" transform="rotate(-90 125.6 146.3)">A13</text>
<text x="128.1" y="146.3" transform="rotate(-90 128.1 146.3)">A12</text>
<text x="130.6" y="146.3" transform="rotate(-90 130.6 146.3)">A11</text>
<text x="133.1" y="146.3" transform="rotate(-90 133.1 146.3)">A10</text>
<text x="135.6" y="145.1" transform="rotate(-90 135.6 145.1)">A9</text>
<text x="138.2" y="145.1" transform="rotate(-90 138.2 145.1)">A8</text>
<text x="145.7" y="145.1" transform="rotate(-90 145.7 145.1)">A5</text>
<text x="148.2" y="145.1" transform="rotate(-90 148.2 145.1)">A4</text>
<text x="150.7" y="145.1" transform="rotate(-90 150.7 145.1)">A3</text>
<text x="153.3" y="145.1" transform="rotate(-90 153.3 145.1)">A2</text>
<text x="155.8" y="145.1" transform="rotate(-90 155.8 145.1)">A1</text>
<text x="158.3" y="145.1" transform="rotate(-90 158.3 145.1)">A0</text>
<text x="163.3" y="145.1" transform="rotate(-90 163.3 145.1)">5V</text>
<text x="165.8" y="147.2" transform="rotate(-90 165.8 147.2)">GND</text>
<text x="170.9" y="146.3" transform="rotate(-90 170.9 146.3)">/M1</text>
<text x="173.4" y="149.7" transform="rotate(-90 173.4 149.7)">/RESET</text>
<text x="175.9" y="146.6" transform="rotate(-90 175.9 146.6)">CLK</text>
<text x="178.4" y="146.8" transform="rotate(-90 178.4 146.8)">/INT</text>
<text x="180.9" y="149.5" transform="rotate(-90 180.9 149.5)">/MREQ</text>
<text x="183.4" y="146.7" transform="rotate(-90 183.4 146.7)">/WR</text>
<text x="186" y="146" transform="rotate(-90 186 146)">/RD</text>
<text x="188.5" y="148.4" transform="rotate(-90 188.5 148.4)">/IORQ</text>
<text x="193.5" y="145.2" transform="rotate(-90 193.5 145.2)">D0</text>
<text x="196" y="145.2" transform="rotate(-90 196 145.2)">D1</text>
<text x="198.5" y="145.2" transform="rotate(-90 198.5 145.2)">D2</text>
<text x="201.1" y="145.2" transform="rotate(-90 201.1 145.2)">D3</text>
<text x="203.6" y="145.2" transform="rotate(-90 203.6 145.2)">D4</text>
<text x="206.1" y="145.2" transform="rotate(-90 206.1 145.2)">D5</text>
<text x="208.6" y="145.2" transform="rotate(-90 208.6 145.2)">D6</text>
<text x="211.1" y="145.2" transform="rotate(-90 211.1 145.2)">D7</text>
<text x="216.2" y="145.1" transform="rotate(-90 216.2 145.1)">TX</text>
<text x="218.7" y="145.2" transform="rotate(-90 218.7 145.2)">RX</text>
<text x="221.2" y="150.3" transform="rotate(-90 221.2 150.3)">SPARE1</text>
<text x="223.7" y="150.3" transform="rotate(-90 223.7 150.3)">SPARE2</text>
<text x="226.2" y="150.3" transform="rotate(-90 226.2 150.3)">SPARE3</text>
<text x="228.7" y="150.3" transform="rotate(-90 228.7 150.3)">SPARE4</text>
</g>
</svg>
